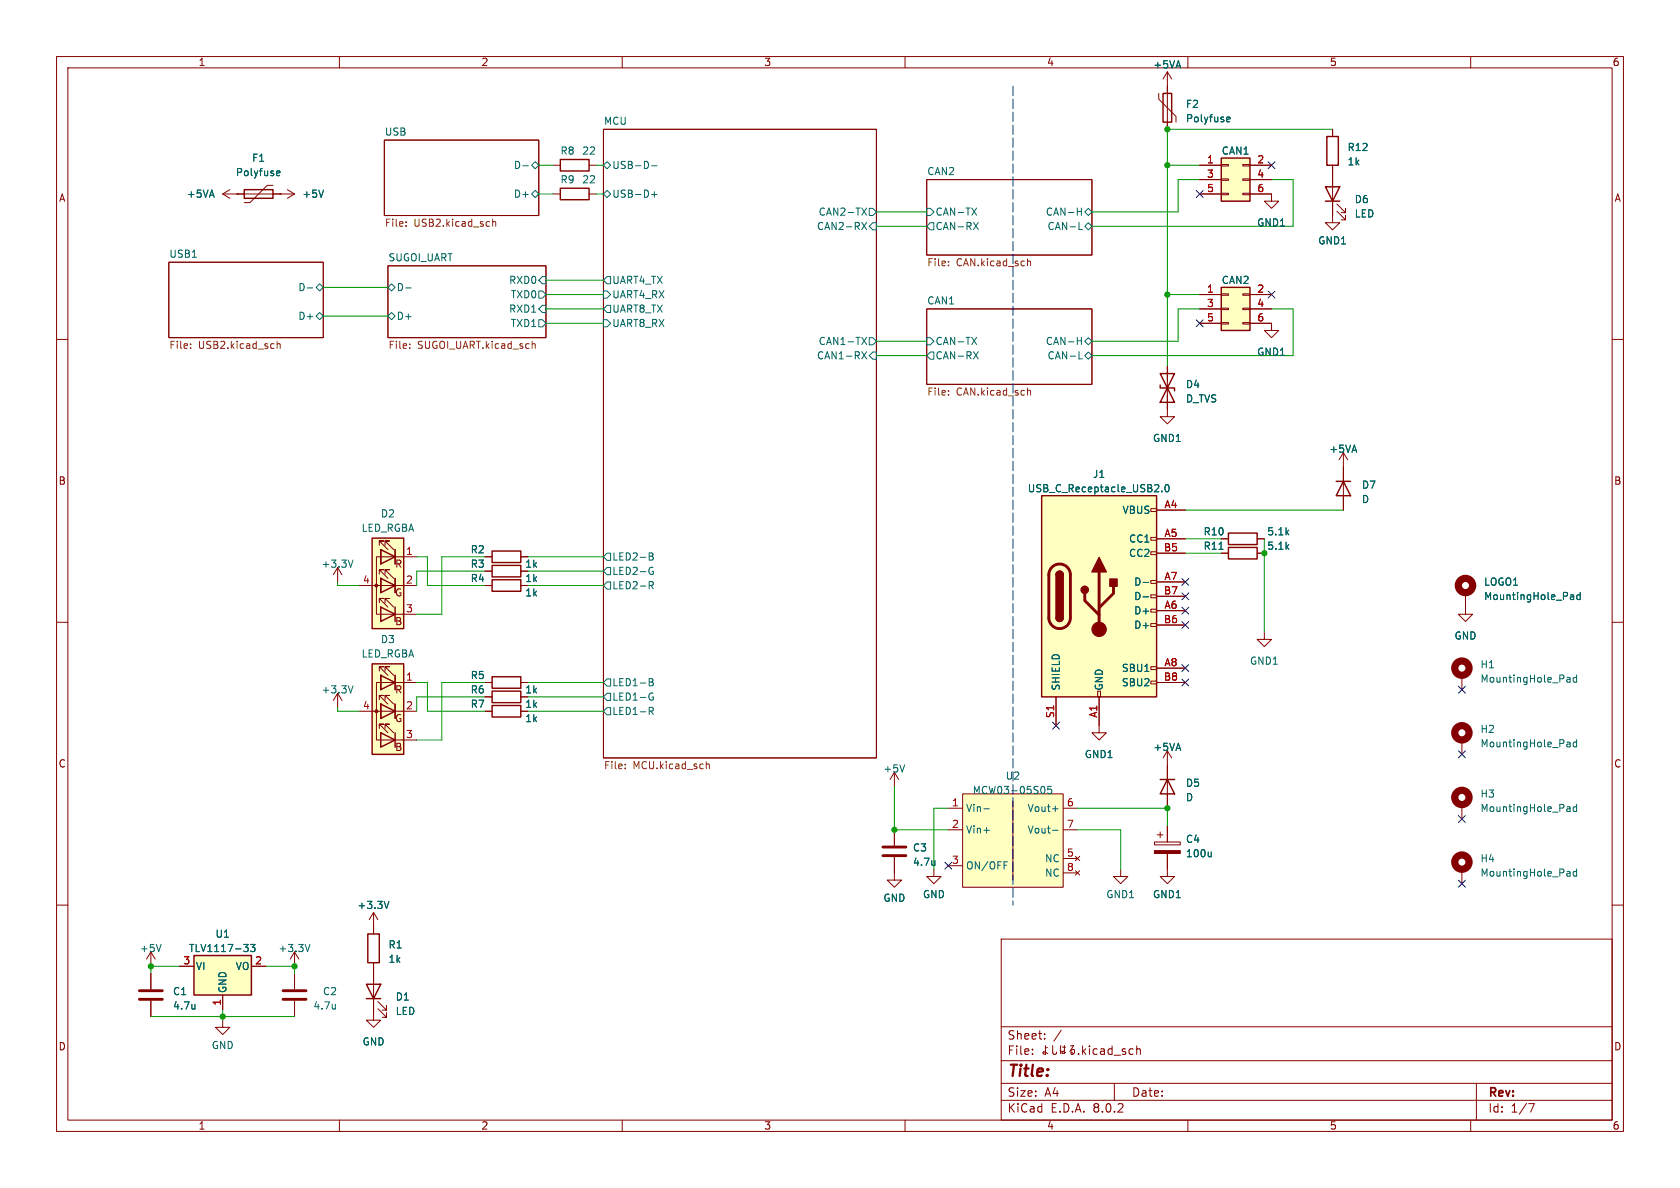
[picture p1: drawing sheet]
<svg xmlns="http://www.w3.org/2000/svg" width="297mm" height="210mm" viewBox="0 0 297 210" stroke-linecap="round" stroke-linejoin="round" font-family="sans-serif">
<g fill="none" stroke="#840000" stroke-width=".18">
<path d="M10 10h277v190h-277zM12 12h273v186h-273zM60 10v2M110 10v2M160 10v2M206.4 12.7l-.8 1.3M206.4 12.7v2.5M206.4 12.7l.7 1.3M210 10v2M260 10v2M39.4 34.3h2.5M39.4 34.3l1.2 .8"/>
<path d="M40.6 33.5l-1.2 .8M41.9 34.3h.1M49.5 34.3h.1M49.5 34.3h2.6M50.8 33.5l1.3 .8M52.1 34.3l-1.3 .8M67.9 24.8h27.3v13.3h-27.3zM97.8 34.3h1.3M97.8 29.2h1.3M104.1 34.3h1.3M104.1 29.2h1.3M106.7 22.9h48.2v111.1h-48.2z"/>
<path d="M163.8 31.8h29.2v13.3h-29.2zM10 60h2M29.8 46.4h27.3v13.3h-27.3zM68.6 47h27.9v12.7h-27.9zM163.8 54.6h29.2v13.3h-29.2zM285 60h2M85.7 98.4h1.3M92.1 98.4h1.2M237.5 82.6v7.6M10 110h2M85.7 101h1.3M85.7 103.5h1.3"/>
<path d="M92.1 101h1.2M92.1 103.5h1.2M285 110h2M59.7 122.6l-.8 1.2M59.7 122.6v2.5M59.7 122.6l.8 1.2M10 160h2M285 160h2M26.7 168.3v2.5M26.7 172.1v2.8M26.7 176.9v2.8M26.7 168.3l-.8 1.2"/>
<path d="M26.7 168.3l.7 1.2M52.1 168.3v2.5M52.1 172.1v2.8M52.1 176.9v2.8M52.1 168.3l-.8 1.2M52.1 168.3l.7 1.2M66 170.2v10.1h1.3l-1.3 1.3-1.2-1.3h1.2M66 161.3v3.8M66 161.3l-.7 1.3M66 161.3l.8 1.3M66.8 178.3l1.5 1.5v-.7v.7h-.7M66.8 177l1.5 1.6v-.8v.8h-.7"/>
<path d="M177 166h108v32h-108zM39.4 180.3v1.3h1.2l-1.2 1.3-1.3-1.3h1.3M60 198v2M110 198v2M160 198v2M177 194.5h108M177 191.5h108M177 187.5h108M177 181.5h108M182.5 186.3v.1M182.5 185.5v.1M184.7 183.6v.1"/>
<path d="M184.7 182.8v.1M184.8 184.8v1.6l-.4-.2 .1-.3 .7 .4M185.2 185.2l-.4 .1M186.1 184.8l.1 1.5 .3 .1 .2-.1 .1-.3M187.5 184.8v1.5l.1-.5M187.6 182.1l-1.3 2M187.8 185.1h.6M188.2 184.8v1.5l-.4-.1v-.3l.2-.1 .4 .3M189.2 184.9l.6-.1-.6 1 .3-.3h.4l.1 .6-.3 .3h-.3l-.1-.3 .2-.1 .2 .3M190.7 186.3v.1M191.4 184.9v1.5M191.5 185.8l.5 .6"/>
<path d="M192 185.4l-.6 .6M192.6 184.9v.1M192.6 185.4v1M194 185.5l-.5-.1-.3 .3v.4l.2 .2h.6M194.6 185.5h.6v.9M195.2 185.8h-.5a.29 .29 0 0 0-.2 .3 .29 .29 0 0 0 .2 .3l.5-.1M196.6 185.5l-.4-.1-.3 .3v.4l.1 .2h.6M196.6 184.9v1.5M197 186.5h1.1M197 191.5v3M199 185.5l-.4-.1-.2 .2 .1 .2 .5 .2v.3h-.6M200.3 185.5l-.4-.1-.3 .3v.4l.1 .2h.6"/>
<path d="M201 185.5l.2-.1 .3 .1 .1 .9M201 184.9v1.5M210 198v2M260 198v2M261 191.5v6.5M270.2 195.1h1l-.6 1.5"/>
</g>
<g fill="none" stroke="#006464" stroke-width=".18">
<path d="M57.2 33.6l-.4 1.3M92.4 29.3h1M94 34.3l.6-.6 .6 .6-.6 .6zM94 29.2l.6-.6 .6 .6-.6 .6zM106.7 29.2l.6-.6 .6 .6-.6 .6zM107.3 33.7l.6 .6-.6 .6-.6-.6zM115.2 29.3h1M115.2 34.4h1M115.7 33.9v1M152.4 39.3l.8 1.3M152.4 36.8l.8 1.2M153.2 39.3l-.8 1.3"/>
<path d="M153.2 36.8l-.8 1.2M153.7 36.8h.6l.6 .7-.6 .6h-.6zM154.3 39.4h.6v1.2h-.6l-.6-.6zM163.8 36.8h.7l.6 .7-.6 .6h-.7zM164.5 39.4h.6v1.2h-.6l-.7-.6zM171.8 36.8l.8 1.2M172.1 39.3l.9 1.3M172.6 36.8l-.8 1.2M173 39.3l-.9 1.3M190.5 37.4h.7M191.2 36.8v1.2M192.4 36.8l.6 .7-.6 .6-.6-.6z"/>
<path d="M192.4 39.4l.6 .6-.6 .6-.6-.6zM54.3 50.9h1M55.9 55.9l.6-.7 .6 .7-.6 .6zM55.9 50.8l.6-.6 .6 .6-.6 .6zM68.6 50.8l.6-.6 .6 .6-.6 .6zM68.6 55.9l.6-.7 .6 .7-.6 .6zM71.7 50.9h1M95.2 51.4h.7l.6 .7-.6 .6h-.7zM95.2 56.5h.7l.6 .7-.6 .6h-.7zM95.9 48.9h.6v1.3h-.6l-.7-.7zM95.9 54h.6v1.2h-.6l-.7-.6zM106.7 51.4h.6l.6 .7-.6 .6h-.6z"/>
<path d="M106.7 56.5h.6l.6 .7-.6 .6h-.6zM107.3 48.9h.6v1.3h-.6l-.6-.7zM107.3 54h.6v1.2h-.6l-.6-.6zM152.4 59.6l.8 1.3M153.2 59.6l-.8 1.3M153.7 59.7h.6l.6 .6-.6 .7h-.6zM163.8 59.7h.7l.6 .6-.6 .7h-.7zM171.8 59.6l.8 1.3M172.6 59.6l-.8 1.3M190.8 40.6h.6M191.2 59.6v1.3M192.4 59.7l.6 .6-.6 .7-.6-.7z"/>
<path d="M152.4 62.2l.8 1.2M153.2 62.2l-.8 1.2M154.3 62.2h.6v1.3h-.6l-.6-.6zM164.5 62.2h.6v1.3h-.6l-.7-.6zM172.1 62.2l.9 1.2M173 62.2l-.9 1.2M190.5 60.2h.7M190.8 63.4h.6M191.8 62.9l.6-.7 .6 .7-.6 .6zM107.3 97.8h.6v1.3h-.6l-.6-.7zM114.8 97.7l.6 .2v.2l-.2 .2M114.8 98.3h.4"/>
<path d="M115.2 98.3l.3 .3-.1 .3-.6 .1M107.3 102.9h.6v1.2h-.6l-.6-.6zM107.3 100.3h.6v1.3h-.6l-.6-.6zM114.8 102.8h.5l.2 .3-.1 .3-.6 .1M114.8 120l.6 .1v.2l-.2 .3M115 100.3h.4M115.1 103.5l.4 .6M115.3 101h.2v.4l-.2 .1h-.3M62.4 121.2l-.4 1.3M107.3 125.1h.6v1.3h-.6l-.6-.7zM107.3 122.6h.6v1.2h-.6l-.6-.6zM107.3 120h.6v1.3h-.6l-.6-.6z"/>
<path d="M114.8 125h.5l.2 .3-.1 .3-.6 .1M114.8 120.6h.4M115 122.6h.4M115.1 125.7l.4 .6M115.2 120.6l.3 .2-.1 .3-.6 .1M115.3 123.2h.2v.4l-.2 .2-.3-.1M68.8 159.3l-.5 1.3M28.5 166.9l-.4 1.3M34.5 177.5v.9M34.5 178.3h-.1M54.8 166.9l-.4 1.3M59.3 177.5v.9"/>
<path d="M59.3 178.3h-.1"/>
</g>
<g fill="none" stroke="#725600" stroke-width=".18">
<path d="M71.8 39.9v.1M71.8 39.2v.1M87.1 38.7v1.3M87.1 39.3l.2-.1h.3v.8M167.7 46.2v.1M167.7 46.9v.1M181.6 45.7v1.3M181.6 46.3l.2-.2 .3 .1 .1 .8M33.7 61.5v.1M33.7 60.8v.1M49 60.3v1.3M49 60.9l.2-.1h.3v.8"/>
<path d="M72.4 61.5v.1M72.4 60.8v.1M94.1 60.8h.5v.8M167.7 69.7v.2M167.7 69.1v.1M181.6 68.6v1.3M181.6 69.1l.2-.1 .3 .1 .1 .8M110.5 135.8v.1M110.5 135.1v.1M124.9 134.6v1.3M124.9 135.2l.1-.2 .3 .1 .1 .8"/>
</g>
<path d="M99.1 33.3h5v2h-5zM99.1 28.2h5v2h-5zM87 97.4h5.1v2h-5.1zM87 99.9h5.1v2.1h-5.1zM236.2 85.1h2.6M237.5 85.1l1.3 2.5h-2.6zM87 102.5h5.1v2h-5.1zM64.8 174h2.5l-1.3 2.5zM64.8 176.5h2.5M65 165.1h2.1v5.1h-2.1z" fill="none" stroke="#840000" stroke-width=".25"/>
<path d="M24.6 176.7h4.1M24.6 175.1h4.1M50 176.7h4.1M50 175.1h4.1" fill="none" stroke="#840000" stroke-width=".51"/>
<path d="M34.3 168.9h10.1v7h-10.1z" fill="#ffffc2"/>
<path d="M34.3 168.9h10.1v7h-10.1z" fill="none" stroke="#840000" stroke-width=".25"/>
<path d="M31.7 170.8h2.6M39.4 175.9v2.5M44.4 170.8h2.6" fill="none" stroke="#840000" stroke-width=".18"/>
<path d="M43.1 166.9h.8l-.4 .5 .3 .2 .1 .4-.3 .2h-.3M44.3 166.9h.8l-.4 .5 .3 .2v.5l-.2 .1-.5-.1" fill="none" stroke="#006464" stroke-width=".18"/>
<path d="M65.8 117.3h5.6v16.1h-5.6z" fill="#ffffc2"/>
<g fill="none" stroke="#840000" stroke-width=".18">
<path d="M67.1 118.6v-.7h.7h-.7l1.5 1.5M67.3 119.4v2.5zM67.3 119.4h.1M68.1 118.6v-.7h.7h-.7l1.5 1.5M69.8 119.4v2.5M63.5 125.7h10.2M67.1 128.8v-.8h.7h-.7l1.5 1.5M67.1 123.7v-.8h.7h-.7l1.5 1.6M67.3 124.5v2.5zM67.3 124.5h.1M68.1 128.8v-.8h.7h-.7l1.5 1.5M68.1 123.7v-.8h.7h-.7l1.5 1.6"/>
<path d="M69.8 124.5v2.5M73.7 120.7h-7.2v10.1h7.2M85.7 125.7h1.3M85.7 120.7h1.3M85.7 123.2h1.3M92.1 125.7h1.2M92.1 120.7h1.2M92.1 123.2h1.2M158.1 136.5l-.7 1.3M158.1 136.5v2.6M158.1 136.5l.8 1.3M158.1 146.7v2.8"/>
<path d="M158.1 151.5v2.8"/>
</g>
<path d="M65.8 117.3h5.6v16.1h-5.6zM67.3 119.4l2.5 1.3-2.5 1.2zM69.8 119.4v2.5M87 119.6h5.1v2.1h-5.1zM67.3 129.5l2.5 1.3-2.5 1.3zM67.3 124.5l2.5 1.2-2.5 1.3zM69.8 124.5v2.5M69.8 129.5v2.6M87 122.2h5.1v2h-5.1zM87 124.7h5.1v2h-5.1z" fill="none" stroke="#840000" stroke-width=".25"/>
<circle cx="66.5" cy="125.7" r=".25" fill="#840000" stroke="#840000" stroke-width=".18"/>
<path d="M159.9 135.2l-.4 1.3M165.3 152.1v.9M165.3 152.9h-.1" fill="none" stroke="#006464" stroke-width=".18"/>
<path d="M156.1 151.3h4M156.1 149.7h4" fill="none" stroke="#840000" stroke-width=".51"/>
<path d="M65.8 95.1h5.6v16h-5.6z" fill="#ffffc2"/>
<g fill="none" stroke="#840000" stroke-width=".18">
<path d="M204.9 16.5v1l3 3.1v1M206.4 15.2v7.7M41.9 34.3h7.6M48.3 32.8h-1.1l-3 3h-1M67.1 96.4v-.8h.7h-.7l1.5 1.6M67.3 97.2v2.5zM67.3 97.2h.1M68.1 96.4v-.8h.7h-.7l1.5 1.6M69.8 97.2v2.5M73.7 98.4h-7.2v10.2h7.2M59.7 100.3l-.8 1.3M59.7 100.3v2.6"/>
<path d="M59.7 100.3l.8 1.3M63.5 103.5h10.2M67.1 106.6v-.8h.7h-.7l1.5 1.5M67.1 101.5v-.8h.7h-.7l1.5 1.5M67.3 102.2v2.6zM67.3 102.2h.1M68.1 106.6v-.8h.7h-.7l1.5 1.5M68.1 101.5v-.8h.7h-.7l1.5 1.5M69.8 102.2v2.6M158.1 154.3v1.3h1.3l-1.3 1.2-1.3-1.2h1.3"/>
</g>
<path d="M205.6 16.5h1.5v5.1h-1.5zM43.2 33.5h5.1v1.6h-5.1zM65.8 95.1h5.6v16h-5.6zM67.3 97.2l2.5 1.2-2.5 1.3zM69.8 97.2v2.5M67.3 107.3l2.5 1.3-2.5 1.3zM67.3 102.2l2.5 1.3-2.5 1.3zM69.8 102.2v2.6M69.8 107.3v2.6" fill="none" stroke="#840000" stroke-width=".25"/>
<circle cx="66.5" cy="103.5" r=".25" fill="#840000" stroke="#840000" stroke-width=".18"/>
<path d="M48.9 30.9l.2 .2 .3-.1M48.9 30.4l.2-.2h.2l.2 .2v.1l-.6 .1M216.9 21.4l.1 .1h.4M216.9 20.9l.1-.2h.3l.2 .2v.1l-.6 .1M62.4 99l-.4 1.3" fill="none" stroke="#006464" stroke-width=".18"/>
<path d="M215.9 50.8h5.1v7.6h-5.1z" fill="#ffffc2"/>
<g fill="none" stroke="#840000" stroke-width=".18">
<path d="M212.1 52.1h3.8M212.1 54.6h3.8M212.1 57.2h3.8M215.9 57h1.3v.3h-1.3zM215.9 54.5h1.3v.2h-1.3zM215.9 51.9h1.3v.3h-1.3zM219.7 57h1.3v.3h-1.3zM219.7 54.5h1.3v.2h-1.3zM219.7 51.9h1.3v.3h-1.3zM221 57.2h3.8v1.2h1.3l-1.3 1.3-1.3-1.3h1.3M221 52.1h3.8M221 54.6h3.8"/>
<path d="M206.4 64.8v8.9h1.2l-1.2 1.2-1.3-1.2h1.3M237.5 80l-.8 1.3M237.5 80v2.6M237.5 80l.8 1.3"/>
</g>
<path d="M215.9 50.8h5.1v7.6h-5.1zM205.1 68.1v.5h2.5v.5M205.1 66h2.5l-2.5 5.1h2.5z" fill="none" stroke="#840000" stroke-width=".25"/>
<path d="M215.9 27.9h5.1v7.7h-5.1z" fill="#ffffc2"/>
<g fill="none" stroke="#840000" stroke-width=".18">
<path d="M212.1 29.2h3.8M212.1 31.8h3.8M212.1 34.3h3.8M215.9 34.2h1.3v.2h-1.3zM215.9 31.6h1.3v.3h-1.3zM215.9 29.1h1.3v.2h-1.3zM219.7 34.2h1.3v.2h-1.3zM219.7 31.6h1.3v.3h-1.3zM219.7 29.1h1.3v.2h-1.3zM221 34.3h3.8v1.3h1.3l-1.3 1.2-1.3-1.2h1.3M221 29.2h3.8M221 31.8h3.8"/>
<path d="M235.6 29.2v10.2h1.3l-1.3 1.2-1.3-1.2h1.3M235.6 22.9v1.2M236.3 37.3l1.6 1.6v-.8v.8h-.8M236.3 36.1l1.6 1.5v-.8v.8h-.8"/>
</g>
<path d="M215.9 27.9h5.1v7.7h-5.1zM234.3 33h2.6l-1.3 2.6zM234.3 35.6h2.6M234.6 24.1h2v5.1h-2z" fill="none" stroke="#840000" stroke-width=".25"/>
<path d="M184.1 87.6h20.4v35.6h-20.4z" fill="#ffffc2"/>
<g fill="none" stroke="#840000" stroke-width=".18">
<path d="M203.5 97.5h1v.5h-1zM203.5 95h1v.5h-1zM203.5 89.9h1v.5h-1zM204.5 90.2h5M204.5 95.3h5M204.5 97.8h5M203.5 117.9h1v.5h-1zM203.5 110.2h1v.5h-1zM203.5 107.7h1v.5h-1zM203.5 105.2h1v.5h-1zM203.5 102.6h1v.5h-1zM204.5 108h5"/>
<path d="M204.5 102.9h5M204.5 118.1h5M204.5 110.5h5M204.5 105.4h5M223.5 111.8v1.2h1.3l-1.3 1.3-1.3-1.3h1.3M186.7 123.2v5.1M194.1 122.2h.5v1h-.5zM194.3 123.2v6.3h1.3l-1.3 1.3-1.3-1.3h1.3M203.5 120.4h1v.5h-1zM204.5 120.7h5M206.4 132.7l-.8 1.3M206.4 132.7v2.6"/>
<path d="M206.4 132.7l.7 1.3M165.1 153.7v1.2h1.3l-1.3 1.3-1.3-1.3h1.3M198.1 153.7v1.2h1.3l-1.3 1.3-1.3-1.3h1.3"/>
</g>
<path d="M184.1 87.6h20.4v35.6h-20.4zM186.7 109.2a.64 .64 0 0 0 .6 .7 .64 .64 0 0 0 .7-.7M186.7 101.6a.64 .64 0 0 1 .6-.6 .64 .64 0 0 1 .7 .6" fill="none" stroke="#840000" stroke-width=".25"/>
<path d="M186 100.3a1.9 1.9 0 0 1 2-.5 1.9 1.9 0 0 1 1.2 1.8v7.6a1.91 1.91 0 0 1-1.9 1.9 1.91 1.91 0 0 1-1.9-1.9v-7.7l.2-.7zM191.8 104.9v1.3l2.5 2.5M194.3 101.1v10.2M196.8 103.6v1.3l-2.5 2.5" fill="none" stroke="#840000" stroke-width=".51"/>
<g fill="#840000" stroke="#840000" stroke-width=".25">
<path d="M186.7 109.2h1.3a.64 .64 0 0 1-.7 .7 .64 .64 0 0 1-.6-.7z"/>
<path d="M186.7 101.6h1.3v7.6h-1.3z"/>
<path d="M186.9 101.2a.64 .64 0 0 1 .7-.2 .64 .64 0 0 1 .4 .6h-1.3z"/>
<path d="M194.3 98.6l1.3 2.5h-2.6z"/>
<path d="M196.2 102.4h1.3v1.2h-1.3z"/>
<circle cx="191.8" cy="104.3" r=".63"/>
</g>
<circle cx="194.3" cy="111.3" r="1.27" fill="#840000" stroke="#840000" stroke-width=".18"/>
<path d="M205.4 86.8v.1M206.1 85.8l.2-.1a.68 .68 0 0 1 .4 .6 .68 .68 0 0 1-.4 .6l-.2-.1-.1-.3zM202.1 103h1M202.1 105.5h1" fill="none" stroke="#006464" stroke-width=".18"/>
<path d="M170.2 140.3h17.8v16.5h-17.8z" fill="#ffffc2"/>
<g fill="none" stroke="#840000" stroke-width=".18">
<path d="M206.4 15.2v1.3M41.9 34.3h.1M41.9 34.3h1.3M48.3 34.3h1.2M49.5 34.3h.1M206.4 21.6v1.3M212.1 34.3h3.8M212.1 29.2h3.8M212.1 31.8h3.8M221 34.3h3.8M221 29.2h3.8M221 31.8h3.8"/>
<path d="M235.6 22.9v1.2M235.6 29.2v3.8M235.6 35.6v2.5M212.1 52.1h3.8M212.1 54.6h3.8M212.1 57.2h3.8M221 52.1h3.8M221 54.6h3.8M221 57.2h3.8M206.4 64.8v2.5M206.4 69.9v2.5M85.7 98.4h1.3"/>
<path d="M92.1 98.4h1.2M204.5 95.3h5M204.5 97.8h5M204.5 90.2h5M215.9 95.3h1.3M215.9 97.8h1.3M222.2 95.3h1.3M222.2 97.8h1.3M237.5 82.6v2.5M237.5 87.6v2.6M85.7 101h1.3M85.7 103.5h1.3"/>
<path d="M92.1 101h1.2M92.1 103.5h1.2M204.5 108h5M204.5 102.9h5M204.5 118.1h5M204.5 110.5h5M204.5 105.4h5M258.4 119.4v2.5M259.1 104.8v3.8h1.2l-1.2 1.3-1.3-1.3h1.3M85.7 120.7h1.3M85.7 123.2h1.3M85.7 125.7h1.3"/>
<path d="M92.1 120.7h1.2M92.1 123.2h1.2M92.1 125.7h1.2M186.7 123.2v5.1M194.3 123.2v5.1M204.5 120.7h5M206.4 135.3v7.6M258.4 130.8v2.6M158.1 146.7v2.8M158.1 151.5v2.8M167.6 142.9h2.6M167.6 146.7h2.6"/>
<path d="M167.6 153h2.6M170.2 140.3h17.8v16.5h-17.8zM179.1 141.6v14M188 142.9h2.5M188 146.7h2.5M188 151.8h2.5M188 154.3h2.5M190.1 151.4l.8 .7M190.1 153.9l.8 .8M190.9 151.4l-.8 .7M190.9 153.9l-.8 .8M204.1 148.8h4.6v.6h-4.6z"/>
<path d="M204.6 147.6h1M205.1 147.1v1M206.4 150.9v4h1.2l-1.2 1.3-1.3-1.3h1.3M206.4 146.1v2.7M258.4 142.2v2.6M258.4 153.7v2.5M26.7 172.1v2.8M26.7 176.9v2.8M31.7 170.8h2.6M39.4 175.9v2.5M44.4 170.8h2.6M66 163.8v1.3"/>
<path d="M66 170.2v3.8M66 176.5v2.6"/>
</g>
<g fill="none" stroke="#006464" stroke-width=".18">
<path d="M48.9 30.9l.2 .2 .3-.1M48.9 30.4l.2-.2h.2l.2 .2v.1l-.6 .1M57.2 33.6l-.4 1.3M216.9 21.4l.1 .1h.4M216.9 20.9l.1-.2h.3l.2 .2v.1l-.6 .1M205.4 86.8v.1M206.1 85.8l.2-.1a.68 .68 0 0 1 .4 .6 .68 .68 0 0 1-.4 .6l-.2-.1-.1-.3zM215.5 97.1h.7M202.1 105.5h1M202.1 103h1M277.2 119.7h.2l.2 .2v.7M277.8 105.1h.2l.2 .2v.7"/>
<path d="M278.2 105.9l-.4 .1M278.2 105.4l-.4 .1M278.7 119.3v1.3M278.7 119.8l-.3-.1-.3 .3 .1 .5h.5M279.4 105.2l-.4-.1-.2 .3 .1 .5h.5M279.4 104.7v1.3M184.4 139a.79 .79 0 0 1 0 1.3M185.9 139h-.6l-.1 .6 .2-.1 .4 .1 .1 .1v.5l-.2 .1-.5-.1M277.2 131.2h.2l.2 .2v.6M277.6 120.5l-.4 .1M277.6 120.1h-.4M277.6 132h-.4"/>
<path d="M277.6 131.5h-.4M278.7 130.8v1.2M278.7 131.2h-.3l-.3 .2 .1 .6h.5M68.8 159.3l-.5 1.3M165.3 152.1v.9M165.3 152.9h-.1M173.9 143h1M173.9 146.8h1M177.5 152.3h.6M186.1 143h.9M186.1 146.8h.9M214.1 150.6v.9"/>
<path d="M214.1 151.3l-.1 .2M277.2 142.6h.2l.2 .2v.7M277.2 154h.2l.2 .2v.7M277.6 142.9l-.4 .1M277.6 143.4l-.4 .1M277.6 154.8l-.4 .1M277.6 154.3l-.4 .1M278.7 142.7l-.3-.1-.3 .2 .1 .6h.5M278.7 142.2v1.3M278.7 153.6v1.3M278.7 154.1l-.3-.1-.3 .3 .1 .5h.5M34.5 177.5v.9"/>
<path d="M34.5 178.3h-.1M43.1 166.9h.8l-.4 .5 .3 .2 .1 .4-.3 .2h-.3M44.3 166.9h.8l-.4 .5 .3 .2v.5l-.2 .1-.5-.1"/>
</g>
<path d="M204.1 150.4h4.6v.5h-4.6z" fill="#840000" stroke="#840000" stroke-width=".18"/>
<path d="M217.2 94.2h5v2.1h-5zM217.2 96.8h5v2h-5zM205.1 137.8h2.5M206.4 137.8l1.2 2.5h-2.5z" fill="none" stroke="#840000" stroke-width=".25"/>
<g fill="none" stroke="#840000" stroke-width="1.3">
<circle cx="258.4" cy="118.1" r="1.27"/>
<circle cx="259.1" cy="103.5" r="1.27"/>
<circle cx="258.4" cy="129.5" r="1.27"/>
<circle cx="258.4" cy="141" r="1.27"/>
<circle cx="258.4" cy="152.4" r="1.27"/>
</g>
<path d="M179.1 15.2v144.8" fill="none" stroke="#0000c2" stroke-width=".18" stroke-dasharray="1.7 .6"/>
<g fill="none" stroke="#009600" stroke-width=".18">
<path d="M95.2 34.3h2.6M95.2 29.2h2.6M105.4 34.3h1.3M105.4 29.2h1.3M154.9 37.5h8.9M206.4 29.2h5.7M212.1 31.8h-3.8v5.7h-15.3M224.8 31.8h3.8v8.2h-35.6M235.6 22.9h-29.2v41.9M57.1 50.8h11.5M57.1 55.9h11.5M96.5 52.1h10.2"/>
<path d="M96.5 57.2h10.2M96.5 54.6h10.2M96.5 49.5h10.2M154.9 40h8.9M206.4 52.1h5.7M212.1 54.6h-3.8v5.7h-15.3M224.8 54.6h3.8v8.3h-35.6M154.9 60.3h8.9M154.9 62.9h8.9M73.7 98.4h1.9v5.1h10.1M85.7 98.4h-7.6v10.2h-4.4M93.3 98.4h13.4"/>
<path d="M209.5 97.8h6.4M209.5 95.3h6.4M209.5 90.2h28M223.5 95.3v16.5M59.7 102.9v.6h3.8M85.7 101h-12v2.5M93.3 103.5h13.4M93.3 101h13.4M59.7 125.1v.6h3.8M73.7 120.7h1.9v5h10.1M85.7 120.7h-7.6v10.1h-4.4M85.7 123.2h-12v2.5"/>
<path d="M93.3 120.7h13.4M93.3 125.7h13.4M93.3 123.2h13.4M158.1 139.1v7.6h9.5M167.6 142.9h-2.5v10.8M190.5 142.9h15.9v3.2M190.5 146.7h7.6v7M26.7 179.7h25.4M31.7 170.8h-5v1.3M39.4 178.4v1.9M47 170.8h5.1v1.3"/>
</g>
<g fill="none" stroke="#000084" stroke-width=".18">
<path d="M211.5 33.7l1.2 1.2M212.7 33.7l-1.2 1.2M224.2 28.6l1.2 1.2M225.4 28.6l-1.2 1.2M211.5 56.5l1.2 1.3M212.7 56.5l-1.2 1.3M224.2 51.5l1.2 1.2M225.4 51.5l-1.2 1.2M208.9 117.5l1.3 1.2M208.9 109.9l1.3 1.2M208.9 102.3l1.3 1.2M208.9 107.3l1.3 1.3"/>
<path d="M208.9 104.8l1.3 1.2M210.2 104.8l-1.3 1.2M210.2 117.5l-1.3 1.2M210.2 109.9l-1.3 1.2M210.2 102.3l-1.3 1.2M210.2 107.3l-1.3 1.3M186.1 127.7l1.2 1.2M187.3 127.7l-1.2 1.2M208.9 120l1.3 1.3M210.2 120l-1.3 1.3M257.8 121.3l1.3 1.2M257.8 132.7l1.3 1.3"/>
<path d="M259.1 121.3l-1.3 1.2M259.1 132.7l-1.3 1.3M167 152.4l1.2 1.2M168.2 152.4l-1.2 1.2M257.8 155.6l1.3 1.2M257.8 144.2l1.3 1.2M259.1 155.6l-1.3 1.2M259.1 144.2l-1.3 1.2"/>
</g>
<g fill="#009600" stroke="#009600" stroke-width=".18">
<circle cx="39.4" cy="179.7" r=".46"/>
<circle cx="52.1" cy="170.8" r=".46"/>
<circle cx="26.7" cy="170.8" r=".46"/>
<circle cx="223.5" cy="97.8" r=".46"/>
<circle cx="206.4" cy="22.9" r=".46"/>
<circle cx="206.4" cy="52.1" r=".46"/>
<circle cx="206.4" cy="29.2" r=".46"/>
<circle cx="158.1" cy="146.7" r=".46"/>
<circle cx="206.4" cy="142.9" r=".46"/>
</g>
<text font-size="2.8" fill="#840000" x="178" y="190.9">Title:</text>
<g font-size="2.1" fill="#840000">
<text x="178" y="184">Sheet:</text>
<text x="178" y="186.7">File:</text>
<text x="178" y="196.9">KiCad</text>
<text x="178" y="194.1">Size:</text>
<text x="184.7" y="194.1">A4</text>
<text x="185.7" y="196.9">E.D.A.</text>
<text x="193.3" y="196.9">8.0.2</text>
<text x="200" y="194.1">Date:</text>
<text x="263" y="194.3">Rev:</text>
<text x="263" y="196.9">Id:</text>
<text x="267.1" y="196.9">1/7</text>
</g>
<g font-size="1.8" fill="#840000">
<text x="35" y="11.9">1</text>
<text x="85" y="11.9">2</text>
<text x="135" y="11.9">3</text>
<text x="185" y="11.9">4</text>
<text x="235" y="11.9">5</text>
<text x="285" y="11.9">6</text>
<text x="10.3" y="35.9">A</text>
<text x="285.3" y="35.9">A</text>
<text x="10.3" y="85.9">B</text>
<text x="285.3" y="85.9">B</text>
<text x="69.7" y="100.6">R</text>
<text x="69.7" y="105.6">G</text>
<text x="69.7" y="110.7">B</text>
<text x="69.7" y="122.8">R</text>
<text x="69.7" y="127.9">G</text>
<text x="10.3" y="135.9">C</text>
<text x="69.7" y="133">B</text>
<text x="285.3" y="135.9">C</text>
<text x="10.3" y="185.9">D</text>
<text x="285.3" y="185.9">D</text>
<text x="35" y="199.9">1</text>
<text x="85" y="199.9">2</text>
<text x="135" y="199.9">3</text>
<text x="185" y="199.9">4</text>
<text x="235" y="199.9">5</text>
<text x="285" y="199.9">6</text>
</g>
<g font-size="1.8" fill="#006464">
<text x="203.8" y="12.3">+5VA</text>
<text x="106.7" y="22.1">MCU</text>
<text x="209.6" y="19.3">F2</text>
<text x="209.6" y="21.8">Polyfuse</text>
<text x="44.5" y="28.8">F1</text>
<text x="67.9" y="24.1">USB</text>
<text x="99" y="27.5">R8</text>
<text x="102.8" y="27.5">22</text>
<text x="215.9" y="27.5">CAN1</text>
<text x="238.1" y="26.9">R12</text>
<text x="238.1" y="29.4">1k</text>
<text x="32.9" y="35.2">+5VA</text>
<text x="41.6" y="31.3">Polyfuse</text>
<text x="53.3" y="35.2">+5V</text>
<text x="90.7" y="35.2">D+</text>
<text x="90.7" y="30.1">D-</text>
<text x="99" y="32.6">R9</text>
<text x="102.8" y="32.6">22</text>
<text x="108.1" y="30.1">USB-D-</text>
<text x="108.1" y="35.2">USB-D+</text>
<text x="163.8" y="31">CAN2</text>
<text x="144.3" y="40.9">CAN2-RX</text>
<text x="144.6" y="38.3">CAN2-TX</text>
<text x="165.3" y="38.3">CAN-TX</text>
<text x="165.3" y="40.9">CAN-RX</text>
<text x="184.8" y="38.3">CAN-H</text>
<text x="185.1" y="40.9">CAN-L</text>
<text x="222.1" y="40.2">GND1</text>
<text x="239.4" y="36.1">D6</text>
<text x="239.4" y="38.6">LED</text>
<text x="29.8" y="45.6">USB1</text>
<text x="68.6" y="46.3">SUGOI_UART</text>
<text x="232.9" y="43.4">GND1</text>
<text x="52.6" y="51.7">D-</text>
<text x="70" y="51.7">D-</text>
<text x="89.9" y="50.4">RXD0</text>
<text x="90.2" y="52.9">TXD0</text>
<text x="108.1" y="50.4">UART4_TX</text>
<text x="108.1" y="52.9">UART4_RX</text>
<text x="163.8" y="53.9">CAN1</text>
<text x="215.9" y="50.4">CAN2</text>
<text x="52.6" y="56.7">D+</text>
<text x="70" y="56.7">D+</text>
<text x="89.9" y="55.5">RXD1</text>
<text x="90.2" y="58">TXD1</text>
<text x="108.1" y="55.5">UART8_TX</text>
<text x="108.1" y="58">UART8_RX</text>
<text x="144.3" y="63.7">CAN1-RX</text>
<text x="144.6" y="61.2">CAN1-TX</text>
<text x="165.3" y="61.2">CAN-TX</text>
<text x="165.3" y="63.7">CAN-RX</text>
<text x="184.8" y="61.2">CAN-H</text>
<text x="185.1" y="63.7">CAN-L</text>
<text x="222.1" y="63.1">GND1</text>
<text x="209.6" y="68.8">D4</text>
<text x="209.6" y="71.3">D_TVS</text>
<text x="203.7" y="78.3">GND1</text>
<text x="234.9" y="80.2">+5VA</text>
<text x="181.6" y="87.2">USB_C_Receptacle_USB2.0</text>
<text x="193.1" y="84.7">J1</text>
<text x="240.7" y="86.6">D7</text>
<text x="240.7" y="89.1">D</text>
<text x="63.8" y="94.2">LED_RGBA</text>
<text x="67.2" y="91.7">D2</text>
<text x="198.4" y="91">VBUS</text>
<text x="212.7" y="94.8">R10</text>
<text x="223.9" y="94.8">5.1k</text>
<text x="56.7" y="100.6">+3.3V</text>
<text x="83.1" y="98">R2</text>
<text x="83.1" y="100.6">R3</text>
<text x="92.8" y="100.6">1k</text>
<text x="108.1" y="101.8">LED2-G</text>
<text x="108.1" y="99.3">LED2-B</text>
<text x="199.5" y="96.1">CC1</text>
<text x="199.5" y="98.7">CC2</text>
<text x="212.7" y="97.4">R11</text>
<text x="223.9" y="97.4">5.1k</text>
<text x="83.1" y="103.1">R4</text>
<text x="92.8" y="103.1">1k</text>
<text x="92.8" y="105.6">1k</text>
<text x="108.1" y="104.4">LED2-R</text>
<text x="200.4" y="103.7">D-</text>
<text x="200.4" y="106.3">D-</text>
<text x="262.3" y="103.7">LOGO1</text>
<text x="262.3" y="106.3">MountingHole_Pad</text>
<text x="67.2" y="113.9">D3</text>
<text x="200.4" y="108.8">D+</text>
<text x="200.4" y="111.4">D+</text>
<text x="257" y="113.3">GND</text>
<text x="63.8" y="116.4">LED_RGBA</text>
<text x="198.2" y="119">SBU1</text>
<text x="220.9" y="117.7">GND1</text>
<text x="261.6" y="118.3">H1</text>
<text x="56.7" y="122.8">+3.3V</text>
<text x="83.1" y="120.2">R5</text>
<text x="83.1" y="122.8">R6</text>
<text x="83.1" y="125.3">R7</text>
<text x="92.8" y="122.8">1k</text>
<text x="92.8" y="125.3">1k</text>
<text x="108.1" y="124.1">LED1-G</text>
<text x="108.1" y="121.5">LED1-B</text>
<text x="187.6" y="122.2" transform="rotate(-90 187.6 122.2)">SHIELD</text>
<text x="195.2" y="122.2" transform="rotate(-90 195.2 122.2)">GND</text>
<text x="198.2" y="121.5">SBU2</text>
<text x="261.6" y="120.9">MountingHole_Pad</text>
<text x="92.8" y="127.9">1k</text>
<text x="108.1" y="126.6">LED1-R</text>
<text x="261.6" y="129.8">H2</text>
<text x="156.1" y="136.8">+5V</text>
<text x="191.7" y="134.2">GND1</text>
<text x="203.8" y="132.9">+5VA</text>
<text x="261.6" y="132.3">MountingHole_Pad</text>
<text x="170.7" y="143.7">Vin-</text>
<text x="171.9" y="140.6">MCW03-05S05</text>
<text x="177.7" y="138">U2</text>
<text x="181.6" y="143.7">Vout+</text>
<text x="209.6" y="139.3">D5</text>
<text x="209.6" y="141.8">D</text>
<text x="261.6" y="141.2">H3</text>
<text x="261.6" y="143.7">MountingHole_Pad</text>
<text x="170.7" y="147.5">Vin+</text>
<text x="181.6" y="147.5">Vout-</text>
<text x="209.6" y="149.2">C4</text>
<text x="161.3" y="150.7">C3</text>
<text x="161.3" y="153.3">4.7u</text>
<text x="170.7" y="153.9">ON/OFF</text>
<text x="184.6" y="152.6">NC</text>
<text x="184.6" y="155.2">NC</text>
<text x="209.6" y="151.7">100u</text>
<text x="261.6" y="152.6">H4</text>
<text x="261.6" y="155.2">MountingHole_Pad</text>
<text x="63.1" y="160.9">+3.3V</text>
<text x="156.1" y="159.6">GND</text>
<text x="163.1" y="159">GND</text>
<text x="195.5" y="159">GND1</text>
<text x="203.7" y="159">GND1</text>
<text x="38" y="166">U1</text>
<text x="68.6" y="167.9">R1</text>
<text x="24.6" y="168.5">+5V</text>
<text x="33.3" y="168.5">TLV1117-33</text>
<text x="34.5" y="171.7">VI</text>
<text x="41.6" y="171.7">VO</text>
<text x="49.1" y="168.5">+3.3V</text>
<text x="68.6" y="170.4">1k</text>
<text x="30.5" y="176.1">C1</text>
<text x="30.5" y="178.7">4.7u</text>
<text x="40.2" y="175.6" transform="rotate(-90 40.2 175.6)">GND</text>
<text x="55.3" y="178.7">4.7u</text>
<text x="57" y="176.1">C2</text>
<text x="69.9" y="177.1">D1</text>
<text x="69.9" y="179.6">LED</text>
<text x="37.3" y="185.6">GND</text>
<text x="64" y="185">GND</text>
</g>
<g font-size="1.8" fill="#a90000">
<text x="213.3" y="29">1</text>
<text x="222.2" y="29">2</text>
<text x="213.3" y="31.5">3</text>
<text x="213.3" y="34">5</text>
<text x="222.2" y="31.5">4</text>
<text x="222.2" y="34">6</text>
<text x="213.3" y="51.8">1</text>
<text x="222.2" y="51.8">2</text>
<text x="213.3" y="54.4">3</text>
<text x="213.3" y="56.9">5</text>
<text x="222.2" y="54.4">4</text>
<text x="222.2" y="56.9">6</text>
<text x="205.8" y="89.9">A4</text>
<text x="205.8" y="95">A5</text>
<text x="71.7" y="98.2">1</text>
<text x="205.7" y="97.5">B5</text>
<text x="64.1" y="103.3">4</text>
<text x="71.7" y="103.3">2</text>
<text x="205.7" y="105.2">B7</text>
<text x="205.8" y="107.7">A6</text>
<text x="205.8" y="102.6">A7</text>
<text x="71.7" y="108.3">3</text>
<text x="205.7" y="110.2">B6</text>
<text x="205.8" y="117.9">A8</text>
<text x="64.1" y="125.5">4</text>
<text x="71.7" y="120.4">1</text>
<text x="71.7" y="125.5">2</text>
<text x="205.7" y="120.4">B8</text>
<text x="71.7" y="130.6">3</text>
<text x="186.4" y="127" transform="rotate(-90 186.4 127)">S1</text>
<text x="194.1" y="127" transform="rotate(-90 194.1 127)">A1</text>
<text x="168.2" y="142.6">1</text>
<text x="188.5" y="142.6">6</text>
<text x="168.2" y="146.4">2</text>
<text x="188.5" y="146.4">7</text>
<text x="168.2" y="152.8">3</text>
<text x="188.5" y="151.5">5</text>
<text x="188.5" y="154.1">8</text>
<text x="32.3" y="170.6">3</text>
<text x="45" y="170.6">2</text>
<text x="39.1" y="177.9" transform="rotate(-90 39.1 177.9)">1</text>
</g>
<g font-size="1.8" fill="#725600">
<text x="67.9" y="40.4">File:</text>
<text x="73.2" y="40.4">USB2.kicad_sch</text>
<text x="163.8" y="47.4">File:</text>
<text x="169.1" y="47.4">CAN.kicad_sch</text>
<text x="29.8" y="62">File:</text>
<text x="35.1" y="62">USB2.kicad_sch</text>
<text x="68.6" y="62">File:</text>
<text x="73.8" y="62">SUGOI_UART.kicad_sch</text>
<text x="163.8" y="70.3">File:</text>
<text x="169.1" y="70.3">CAN.kicad_sch</text>
<text x="106.7" y="136.3">File:</text>
<text x="111.9" y="136.3">MCU.kicad_sch</text>
</g>
</svg>
